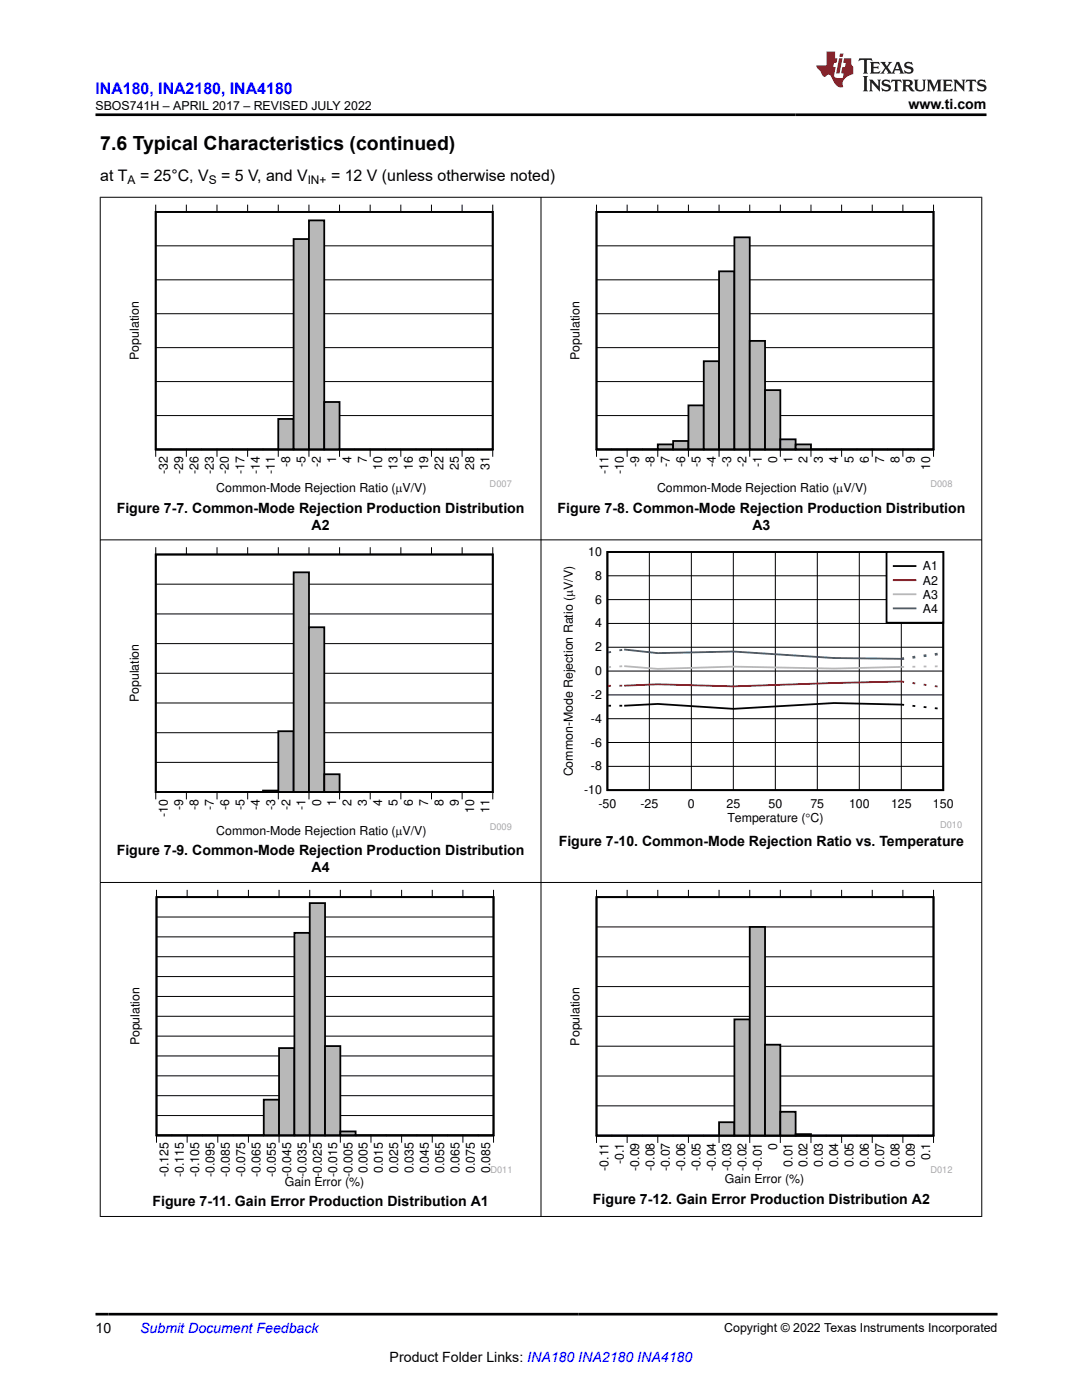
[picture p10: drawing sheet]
<svg xmlns="http://www.w3.org/2000/svg" width="216mm" height="279mm" viewBox="0 0 216 279" stroke-linecap="round" stroke-linejoin="round" font-family="sans-serif">
<path d="M31.1 42.3h67.2v47.4h-67.2zM31.1 89.7h3zM34.1 89.7h3.1zM37.2 89.7h3zM40.2 89.7h3.1zM43.3 89.7h3.1zM46.4 89.7h3zM49.4 89.7h3.1zM52.5 89.7h3z" fill="none" stroke="#000" stroke-width=".36"/>
<g fill="none" stroke="#000" stroke-width=".2">
<path d="M31.1 40.8v1.5h67.2v-1.5M31.1 55.8h67.2M31.1 49.1h67.2M37.2 40.8v1.5M43.3 40.8v1.5M49.4 40.8v1.5M55.5 40.8v1.5M61.6 40.8v1.5M67.8 40.8v1.5M73.9 40.8v1.5M80 40.8v1.5M86.1 40.8v1.5"/>
<path d="M92.2 40.8v1.5M31.1 76.2h67.2M31.1 69.4h67.2M31.1 62.6h67.2M31.1 91.2v-1.5h67.2v1.5M31.1 82.9h67.2M37.2 89.7v1.5M43.3 89.7v1.5M49.4 89.7v1.5M55.5 89.7v1.5M61.6 89.7v1.5M67.8 89.7v1.5"/>
<path d="M73.9 89.7v1.5M80 89.7v1.5M86.1 89.7v1.5M92.2 89.7v1.5"/>
</g>
<path d="M31.1 89.7h24.4" fill="none" stroke="#b8b8b8" stroke-width=".2"/>
<path d="M55.5 83.6h3.1v6.1h-3.1z" fill-rule="evenodd" fill="#b8b8b8"/>
<path d="M55.5 83.6h3.1v6.1h-3.1z" fill="none" stroke="#000" stroke-width=".36"/>
<path d="M58.6 47.7h3.1v42h-3.1z" fill-rule="evenodd" fill="#b8b8b8"/>
<path d="M58.6 47.7h3v42h-3z" fill="none" stroke="#000" stroke-width=".36"/>
<path d="M61.6 44h3.1v45.7h-3.1z" fill-rule="evenodd" fill="#b8b8b8"/>
<path d="M61.6 44h3.1v45.7h-3.1z" fill="none" stroke="#000" stroke-width=".36"/>
<path d="M64.7 80.2h3.1v9.5h-3.1z" fill-rule="evenodd" fill="#b8b8b8"/>
<path d="M31.1 42.3h67.2v47.4h-67.2zM64.7 80.2h3.1v9.5h-3.1zM67.8 89.7h3zM70.8 89.7h3.1zM73.9 89.7h3zM76.9 89.7h3.1zM80 89.7h3zM83 89.7h3.1zM86.1 89.7h3.1zM89.2 89.7h3zM92.2 89.7h3.1zM95.3 89.7h3z" fill="none" stroke="#000" stroke-width=".36"/>
<path d="M67.8 89.7h30.5" fill="none" stroke="#b8b8b8" stroke-width=".2"/>
<path d="M113.9 40.8h76.1v57.9h-76.1z" fill-rule="evenodd" fill="#fff"/>
<path d="M119 42.3h67.3v47.4h-67.3zM119 89.7h3.1zM122.1 89.7h3zM125.1 89.7h3.1zM128.2 89.7h3.1z" fill="none" stroke="#000" stroke-width=".36"/>
<g fill="none" stroke="#000" stroke-width=".2">
<path d="M119 40.8v1.5h67.3v-1.5M119 55.8h67.3M119 49.1h67.3M125.1 40.8v1.5M131.3 40.8v1.5M137.4 40.8v1.5M143.5 40.8v1.5M149.6 40.8v1.5M155.7 40.8v1.5M161.8 40.8v1.5M167.9 40.8v1.5M174 40.8v1.5"/>
<path d="M180.2 40.8v1.5M119 76.2h67.3M119 69.4h67.3M119 62.6h67.3M119 91.2v-1.5h67.3v1.5M119 82.9h67.3M125.1 89.7v1.5M131.3 89.7v1.5M137.4 89.7v1.5M143.5 89.7v1.5M149.6 89.7v1.5M155.7 89.7v1.5"/>
<path d="M161.8 89.7v1.5M167.9 89.7v1.5M174 89.7v1.5M180.2 89.7v1.5"/>
</g>
<path d="M119 89.7h12.3" fill="none" stroke="#b8b8b8" stroke-width=".2"/>
<path d="M131.3 88.7h3v1h-3z" fill-rule="evenodd" fill="#b8b8b8"/>
<path d="M131.3 88.7h3v1h-3z" fill="none" stroke="#000" stroke-width=".36"/>
<path d="M134.3 88h3.1v1.7h-3.1z" fill-rule="evenodd" fill="#b8b8b8"/>
<path d="M134.3 88h3.1v1.7h-3.1z" fill="none" stroke="#000" stroke-width=".36"/>
<path d="M137.4 80.9h3v8.8h-3z" fill-rule="evenodd" fill="#b8b8b8"/>
<path d="M137.4 80.9h3v8.8h-3z" fill="none" stroke="#000" stroke-width=".36"/>
<path d="M140.4 72.1h3.1v17.6h-3.1z" fill-rule="evenodd" fill="#b8b8b8"/>
<path d="M140.4 72.1h3.1v17.6h-3.1z" fill="none" stroke="#000" stroke-width=".36"/>
<path d="M143.5 54.1h3v35.6h-3z" fill-rule="evenodd" fill="#b8b8b8"/>
<path d="M143.5 54.1h3v35.6h-3z" fill="none" stroke="#000" stroke-width=".36"/>
<path d="M146.5 47.4h3.1v42.3h-3.1z" fill-rule="evenodd" fill="#b8b8b8"/>
<path d="M146.5 47.4h3.1v42.3h-3.1z" fill="none" stroke="#000" stroke-width=".36"/>
<path d="M149.6 68h3.1v21.7h-3.1z" fill-rule="evenodd" fill="#b8b8b8"/>
<path d="M149.6 68h3.1v21.7h-3.1z" fill="none" stroke="#000" stroke-width=".36"/>
<path d="M152.7 77.9h3v11.8h-3z" fill-rule="evenodd" fill="#b8b8b8"/>
<path d="M152.7 77.9h3v11.8h-3z" fill="none" stroke="#000" stroke-width=".36"/>
<path d="M155.7 87.7h3.1v2h-3.1z" fill-rule="evenodd" fill="#b8b8b8"/>
<path d="M155.7 87.7h3.1v2h-3.1z" fill="none" stroke="#000" stroke-width=".36"/>
<path d="M158.8 88.7h3v1h-3z" fill-rule="evenodd" fill="#b8b8b8"/>
<path d="M119 42.3h67.3v47.4h-67.3zM158.8 88.7h3v1h-3zM161.8 89.7h3.1zM164.9 89.7h3zM167.9 89.7h3.1zM171 89.7h3zM174 89.7h3.1zM177.1 89.7h3.1zM180.2 89.7h3zM183.2 89.7h3.1z" fill="none" stroke="#000" stroke-width=".36"/>
<path d="M161.8 89.7h24.5" fill="none" stroke="#b8b8b8" stroke-width=".2"/>
<path d="M25.9 109.2h76.2v57.9h-76.2z" fill-rule="evenodd" fill="#fff"/>
<path d="M31.1 110.7h67.2v47.4h-67.2zM31.1 158.1h3zM34.1 158.1h3.1zM37.2 158.1h3.1zM40.3 158.1h3zM43.3 158.1h3.1zM46.4 158.1h3zM49.4 158.1h3.1zM52.5 157.8h3v.3h-3z" fill="none" stroke="#000" stroke-width=".36"/>
<g fill="none" stroke="#000" stroke-width=".2">
<path d="M31.1 109.2v1.5h67.2v-1.5M31.1 116.6h67.2M37.2 109.2v1.5M43.3 109.2v1.5M49.4 109.2v1.5M55.5 109.2v1.5M61.7 109.2v1.5M67.8 109.2v1.5M73.9 109.2v1.5M80 109.2v1.5M86.1 109.2v1.5M92.2 109.2v1.5"/>
<path d="M31.1 134.4h67.2M31.1 128.4h67.2M31.1 122.5h67.2M31.1 159.5v-1.4h67.2v1.4M31.1 152.1h67.2M31.1 146.2h67.2M31.1 140.3h67.2M37.2 158.1v1.4M43.3 158.1v1.4M49.4 158.1v1.4M55.5 158.1v1.4M61.7 158.1v1.4"/>
<path d="M67.8 158.1v1.4M73.9 158.1v1.4M80 158.1v1.4M86.1 158.1v1.4M92.2 158.1v1.4"/>
</g>
<path d="M31.1 158.1h21.4" fill="none" stroke="#b8b8b8" stroke-width=".2"/>
<path d="M52.5 157.9h3.1" fill="none" stroke="#b8b8b8" stroke-width=".31"/>
<path d="M55.5 145.9h3.1v12.2h-3.1z" fill-rule="evenodd" fill="#b8b8b8"/>
<path d="M55.5 145.9h3.1v12.2h-3.1z" fill="none" stroke="#000" stroke-width=".36"/>
<path d="M58.6 114.2h3.1v43.9h-3.1z" fill-rule="evenodd" fill="#b8b8b8"/>
<path d="M58.6 114.2h3.1v43.9h-3.1z" fill="none" stroke="#000" stroke-width=".36"/>
<path d="M61.7 125.2h3v32.9h-3z" fill-rule="evenodd" fill="#b8b8b8"/>
<path d="M61.7 125.2h3v32.9h-3z" fill="none" stroke="#000" stroke-width=".36"/>
<path d="M64.7 154.5h3.1v3.6h-3.1z" fill-rule="evenodd" fill="#b8b8b8"/>
<path d="M31.1 110.7h67.2v47.4h-67.2zM64.7 154.5h3.1v3.6h-3.1zM67.8 158.1h3zM70.8 158.1h3.1zM73.9 158.1h3zM76.9 158.1h3.1zM80 158.1h3zM83 158.1h3.1zM86.1 158.1h3.1zM89.2 158.1h3zM92.2 158.1h3.1zM95.3 158.1h3z" fill="none" stroke="#000" stroke-width=".36"/>
<path d="M67.8 158.1h30.5" fill="none" stroke="#b8b8b8" stroke-width=".2"/>
<path d="M111.9 109.2h80.1v56h-80.1z" fill-rule="evenodd" fill="#fff"/>
<path d="M121.2 110.2h67v47.5h-67zM121.4 140.8h.5M123.6 140.8h.6M180.4 140.7l-14-.4-20.1 1.2-15-1-6.7 .3M182.1 140.9h.5M184.3 141.1l.6 .1M186.5 141.3l.6 .1" fill="none" stroke="#000" stroke-width=".36"/>
<g fill="none" stroke="#000" stroke-width=".2">
<path d="M121.2 119.7h67M121.2 114.9h67M129.6 110.2v47.5M138 110.2v47.5M146.3 110.2v47.5M154.7 110.2v47.5M163.1 110.2v47.5M171.5 110.2v47.5M179.8 110.2v47.5M121.2 138.7h67M121.2 133.9h67M121.2 129.2h67"/>
<path d="M121.2 124.4h67M121.2 152.9h67M121.2 148.2h67M121.2 143.4h67"/>
</g>
<path d="M121.9 136.9h-.5M124.2 136.8l-.6 .1M180.4 136.1l-14 .2-20.1 .7-15-.4-6.7 .2M182.1 136.3l.5 .1M184.3 136.6l.6 .1M186.5 136.9l.6 .1" fill="none" stroke="#f00" stroke-width=".36"/>
<path d="M121.9 133.1h-.5M124.2 133h-.6M124.6 132.9l6.7 .6 15-.5 20.1 .4 14-.3M182.6 133.1h-.5M184.9 133h-.6M187.1 133h-.6" fill="none" stroke="#b8b8b8" stroke-width=".36"/>
<path d="M121.9 130.1l-.5 .1M124.2 129.7l-.6 .1M124.6 129.6l6.7 .7 15-.3 20.1 1.3 13.4 .2" fill="none" stroke="#295c75" stroke-width=".36"/>
<path d="M180.4 131.4l-.6 .1M182.6 131.1l-.5 .1M184.9 130.8l-.6 .1M187.1 130.5l-.6 .1" fill="none" stroke="#295c75" stroke-width=".51"/>
<path d="M176.9 110.2h11.3v14.1h-11.3z" fill-rule="evenodd" fill="#fff"/>
<path d="M176.9 110.2h11.3v14.1h-11.3zM178.3 113h4.4" fill="none" stroke="#000" stroke-width=".36"/>
<path d="M178.3 115.8h4.4" fill="none" stroke="#f00" stroke-width=".36"/>
<path d="M178.3 118.6h4.4" fill="none" stroke="#b8b8b8" stroke-width=".36"/>
<path d="M178.3 121.4h4.4" fill="none" stroke="#295c75" stroke-width=".36"/>
<path d="M26.1 177.5h75.8v59.7h-75.8z" fill-rule="evenodd" fill="#fff"/>
<path d="M31.2 179h67.3v47.6h-67.3zM31.2 226.6h3.1zM34.3 226.6h3zM37.3 226.6h3.1zM40.4 226.6h3.1zM43.5 226.6h3zM46.5 226.6h3.1zM49.6 226.6h3z" fill="none" stroke="#000" stroke-width=".36"/>
<g fill="none" stroke="#000" stroke-width=".2">
<path d="M31.2 177.6v1.4h67.3v-1.4M37.3 177.6v1.4M43.5 177.6v1.4M49.6 177.6v1.4M55.7 177.6v1.4M61.8 177.6v1.4M67.9 177.6v1.4M74 177.6v1.4M80.1 177.6v1.4M86.3 177.6v1.4M92.4 177.6v1.4M31.2 198.9h67.3"/>
<path d="M31.2 194.9h67.3M31.2 190.9h67.3M31.2 187h67.3M31.2 183h67.3M31.2 218.7h67.3M31.2 214.7h67.3M31.2 210.7h67.3M31.2 206.8h67.3M31.2 202.8h67.3M31.2 228v-1.4h67.3v1.4M31.2 222.6h67.3M37.3 226.6v1.4"/>
<path d="M43.5 226.6v1.4M49.6 226.6v1.4M55.7 226.6v1.4M61.8 226.6v1.4M67.9 226.6v1.4M74 226.6v1.4M80.1 226.6v1.4M86.3 226.6v1.4M92.4 226.6v1.4"/>
</g>
<path d="M31.2 226.6h21.4" fill="none" stroke="#b8b8b8" stroke-width=".2"/>
<path d="M52.6 219.5h3.1v7.1h-3.1z" fill-rule="evenodd" fill="#b8b8b8"/>
<path d="M52.6 219.5h3.1v7.1h-3.1z" fill="none" stroke="#000" stroke-width=".36"/>
<path d="M55.7 209.2h3.1v17.4h-3.1z" fill-rule="evenodd" fill="#b8b8b8"/>
<path d="M55.7 209.2h3v17.4h-3z" fill="none" stroke="#000" stroke-width=".36"/>
<path d="M58.7 186.2h3.1v40.4h-3.1z" fill-rule="evenodd" fill="#b8b8b8"/>
<path d="M58.7 186.2h3.1v40.4h-3.1z" fill="none" stroke="#000" stroke-width=".36"/>
<path d="M61.8 180.2h3.1v46.4h-3.1z" fill-rule="evenodd" fill="#b8b8b8"/>
<path d="M61.8 180.2h3.1v46.4h-3.1z" fill="none" stroke="#000" stroke-width=".36"/>
<path d="M64.9 208.8h3v17.8h-3z" fill-rule="evenodd" fill="#b8b8b8"/>
<path d="M64.9 208.8h3v17.8h-3z" fill="none" stroke="#000" stroke-width=".36"/>
<path d="M67.9 225.8h3.1v.8h-3.1z" fill-rule="evenodd" fill="#b8b8b8"/>
<path d="M31.2 179h67.3v47.6h-67.3zM67.9 225.8h3.1v.8h-3.1zM71 226.6h3zM74 226.6h3.1zM77.1 226.6h3zM80.1 226.6h3.1zM83.2 226.6h3.1zM86.3 226.6h3zM89.3 226.6h3.1zM92.4 226.6h3zM95.4 226.6h3.1z" fill="none" stroke="#000" stroke-width=".36"/>
<path d="M71 226.6h27.5" fill="none" stroke="#b8b8b8" stroke-width=".2"/>
<path d="M113.9 177.5h76.1v59.2h-76.1z" fill-rule="evenodd" fill="#fff"/>
<path d="M119 179h67.3v47.6h-67.3zM119 226.6h3.1zM122.1 226.6h3zM125.1 226.6h3.1zM128.2 226.6h3.1zM131.3 226.6h3zM134.3 226.6h3.1zM137.4 226.6h3zM140.4 226.6h3.1z" fill="none" stroke="#000" stroke-width=".36"/>
<g fill="none" stroke="#000" stroke-width=".2">
<path d="M119 177.6v1.4h67.3v-1.4M125.1 177.6v1.4M131.3 177.6v1.4M137.4 177.6v1.4M143.5 177.6v1.4M149.6 177.6v1.4M155.7 177.6v1.4M161.8 177.6v1.4M167.9 177.6v1.4M174 177.6v1.4M180.2 177.6v1.4M119 196.9h67.3"/>
<path d="M119 191h67.3M119 185h67.3M119 214.7h67.3M119 208.8h67.3M119 202.8h67.3M119 228.1v-1.5h67.3v1.5M119 220.7h67.3M125.1 226.6v1.5M131.3 226.6v1.5M137.4 226.6v1.5M143.5 226.6v1.5M149.6 226.6v1.5"/>
<path d="M155.7 226.6v1.5M161.8 226.6v1.5M167.9 226.6v1.5M174 226.6v1.5M180.2 226.6v1.5"/>
</g>
<path d="M119 226.6h24.5" fill="none" stroke="#b8b8b8" stroke-width=".2"/>
<path d="M143.5 224h3v2.6h-3z" fill-rule="evenodd" fill="#b8b8b8"/>
<path d="M143.5 224h3v2.6h-3z" fill="none" stroke="#000" stroke-width=".36"/>
<path d="M146.5 203.4h3.1v23.2h-3.1z" fill-rule="evenodd" fill="#b8b8b8"/>
<path d="M146.5 203.4h3.1v23.2h-3.1z" fill="none" stroke="#000" stroke-width=".36"/>
<path d="M149.6 185h3.1v41.6h-3.1z" fill-rule="evenodd" fill="#b8b8b8"/>
<path d="M149.6 185h3.1v41.6h-3.1z" fill="none" stroke="#000" stroke-width=".36"/>
<path d="M152.7 208.5h3v18.1h-3z" fill-rule="evenodd" fill="#b8b8b8"/>
<path d="M152.7 208.5h3v18.1h-3z" fill="none" stroke="#000" stroke-width=".36"/>
<path d="M155.7 221.9h3.1v4.7h-3.1z" fill-rule="evenodd" fill="#b8b8b8"/>
<path d="M119 179h67.3v47.6h-67.3zM155.7 221.9h3.1v4.7h-3.1zM158.8 226.3h3v.3h-3zM161.8 226.6h3.1zM164.9 226.6h3zM167.9 226.6h3.1zM171 226.6h3zM174 226.6h3.1zM177.1 226.6h3.1zM180.2 226.6h3zM183.2 226.6h3.1z" fill="none" stroke="#000" stroke-width=".36"/>
<path d="M158.8 226.5h3" fill="none" stroke="#b8b8b8" stroke-width=".31"/>
<path d="M161.8 226.6h24.5" fill="none" stroke="#b8b8b8" stroke-width=".2"/>
<path d="M19.9 39.4h176.1M20 39.3v203.5M107.9 39.3v203.5M195.9 39.3v203.5M19.9 107.7h176.1M19.9 176.1h176.1M19.9 242.8h176.1" fill="none" stroke="#000" stroke-width=".2"/>
<path d="M171.5 11.6l-.2 .6 .5-.2h.6v.1v2.2l-.2 .4h1l-.2-.4v-2.2v-.1h.5l.5 .2-.1-.6zM173.6 12.4l.2 .3v1.6l-.2 .4h1.9l.1-.6a1.08 1.08 0 0 1-1.3 .2v-.7h.6l.4 .2v-.7l-.4 .2h-.6v-.5l.2-.2a1 1 0 0 1 1 .3l-.1-.5zM175.7 12.4l.9 1.1-1 1.2h.9l-.2-.2 .5-.8 .4 .8-.2 .2h1.6l-.2-.2 .2-.5h.9l.1 .5-.1 .2h.9l-.2-.4-.8-1.9h-.5l-.9 2.1-.9-1.1 .9-1h-.8l.2 .2-.4 .6-.4-.6 .2-.2zM179 12.8l.4 1h-.7zM180.7 12.5a.65 .65 0 0 0-.2 .7 .65 .65 0 0 0 .6 .5l.6 .1 .1 .3a.79 .79 0 0 1-.7 .4 .79 .79 0 0 1-.7-.5l.1 .7 .2-.1a.93 .93 0 0 0 1.1 0 .93 .93 0 0 0 .4-.9 1.46 1.46 0 0 0-1.2-.6l-.1-.3a1.09 1.09 0 0 1 1.2 .2l-.2-.6-.1 .1-.5-.2zM172.2 15.2l.2 .4v2.2l-.2 .4h1l-.2-.4v-2.2l.2-.4zM173.4 15.9l.2 .4v1.5l-.2 .4h.8l-.3-.4 .1-1.3 1.6 1.8v-2l.2-.4h-.7l.1 .2 .1 1.1-1.2-1.3zM176.2 16a.65 .65 0 0 0-.2 .8 .65 .65 0 0 0 .6 .4l.6 .2 .1 .2a.79 .79 0 0 1-.7 .4 .79 .79 0 0 1-.7-.5l.1 .7 .2-.1a.93 .93 0 0 0 1.1 .1 .93 .93 0 0 0 .4-1 1.46 1.46 0 0 0-1.2-.5l-.1-.4a1.09 1.09 0 0 1 1.2 .2l-.1-.6-.2 .1-.5-.1zM177.9 15.9l-.1 .6a.63 .63 0 0 1 .8-.3v1.6l-.3 .4h1l-.2-.4v-1.6a.66 .66 0 0 1 .8 .3l-.1-.6zM180 15.9l.2 .4v1.5l-.2 .4h1l-.2-.2-.1-.7h.5l.1 .2a.79 .79 0 0 0 1.2 .6l-1-.9a.61 .61 0 0 0 .6-.6 .61 .61 0 0 0-.5-.7zM180.8 16.2h.1a.47 .47 0 0 1 .5 .1 .47 .47 0 0 1 .1 .5l-.1 .1-.7 .1zM182.3 15.9l.2 .2a2.27 2.27 0 0 0 .4 2 1.04 1.04 0 0 0 1.7-.7v-1.3l.2-.2h-.8l.2 .4v1.1a.6 .6 0 0 1-.6 .6 .6 .6 0 0 1-.6-.6v-1.1l.3-.4zM184.9 15.9l.2 .4v1.5l-.2 .4h.8l-.3-.4v-1.4l.9 1.9 .9-1.9v1.4l-.3 .4h1l-.2-.4v-1.5l.2-.4h-.8l-.7 1.5-.6-1.5zM188.1 15.9l.2 .4v1.5l-.2 .4h1.9l.1-.6a1.09 1.09 0 0 1-1.3 .2v-.7h.6l.4 .2v-.6l-.4 .2h-.6v-.6l.2-.1a1.01 1.01 0 0 1 1 .3l-.1-.6zM190.2 15.9l.3 .4v1.5l-.3 .4h.8l-.2-.4v-1.3l1.6 1.8v-2l.2-.4h-.7l.2 .2v1.1l-1.2-1.3zM192.8 15.9l-.1 .6a.63 .63 0 0 1 .8-.3v1.6l-.3 .4h1l-.2-.4v-1.6a.66 .66 0 0 1 .8 .3l-.1-.6zM195.2 16a.65 .65 0 0 0-.2 .8 .65 .65 0 0 0 .6 .4l.6 .2 .2 .2a.79 .79 0 0 1-.7 .4 .79 .79 0 0 1-.7-.5l.1 .7 .2-.1a.93 .93 0 0 0 1 .1 .93 .93 0 0 0 .5-1 1.46 1.46 0 0 0-1.3-.5v-.4a1.09 1.09 0 0 1 1.2 .2l-.2-.6-.2 .1-.5-.1z" fill="#231f20"/>
<path d="M164.9 10.3v2.7h-2l.1 .4 .8 1a.95 .95 0 0 0 1 .9 .59 .59 0 0 1 .5-.4 .59 .59 0 0 1 .5 .3l.4 .8a1.59 1.59 0 0 0 2.1 1.4 1.61 1.61 0 0 1 1-2.3l1-.3-.1-1.5a1.59 1.59 0 0 1-.3-1.7h-1.5l-.2 .9h.6l-.2 .9h-.5l-.2 .9v.3l.4 .1-.1 .9h-.7a.73 .73 0 0 1-1-.7l.3-1.5h-.5l.1-.9h.5l.2-.9h-.5v-1.3zM167.4 11.6l-.6 3.1h.7l.6-3.1zM167.6 10.7l-.1 .6h.7l.1-.6z" fill="#ed1c24"/>
<path d="M19 22.9h177.8M19 262.3h180" fill="none" stroke="#000" stroke-width=".53"/>
<text font-size="3.9" x="20" y="29.9">7.6 Typical Characteristics (continued)</text>
<text font-size="3.2" fill="#00f" x="19" y="18.7">INA180, INA2180, INA4180</text>
<g font-size="3.2">
<text x="20" y="36.1">at T</text>
<text x="27.9" y="36.1">= 25°C, V</text>
<text x="44.1" y="36.1">= 5 V, and V</text>
<text x="66" y="36.1">= 12 V (unless otherwise noted)</text>
</g>
<g font-size="2.8">
<text x="181.3" y="21.8">www.ti.com</text>
<text x="23.3" y="102.4">Figure 7-7. Common-Mode Rejection Production Distribution</text>
<text x="62.2" y="105.7">A2</text>
<text x="111.2" y="102.4">Figure 7-8. Common-Mode Rejection Production Distribution</text>
<text x="150.1" y="105.7">A3</text>
<text x="23.3" y="170.7">Figure 7-9. Common-Mode Rejection Production Distribution</text>
<text x="111.5" y="168.9">Figure 7-10. Common-Mode Rejection Ratio vs. Temperature</text>
<text x="62.2" y="174.1">A4</text>
<text x="30.4" y="240.8">Figure 7-11. Gain Error Production Distribution A1</text>
<text x="118.3" y="240.3">Figure 7-12. Gain Error Production Distribution A2</text>
<text x="19" y="266.1">10</text>
<text x="77.8" y="271.7">Product Folder Links: INA180 INA2180 INA4180</text>
</g>
<text font-size="2.8" fill="#00f" x="28" y="266.1">Submit Document Feedback</text>
<g font-size="2.5">
<text x="19.1" y="21.9">SBOS741H – APRIL 2017 – REVISED JULY 2022</text>
<text x="27.7" y="71.8" transform="rotate(-90 27.7 71.8)">Population</text>
<text x="115.6" y="71.8" transform="rotate(-90 115.6 71.8)">Population</text>
<text x="33.5" y="94.6" transform="rotate(-90 33.5 94.6)">-32</text>
<text x="36.5" y="94.6" transform="rotate(-90 36.5 94.6)">-29</text>
<text x="39.6" y="94.6" transform="rotate(-90 39.6 94.6)">-26</text>
<text x="42.6" y="94.6" transform="rotate(-90 42.6 94.6)">-23</text>
<text x="45.7" y="94.6" transform="rotate(-90 45.7 94.6)">-20</text>
<text x="48.8" y="94.6" transform="rotate(-90 48.8 94.6)">-17</text>
<text x="51.8" y="94.6" transform="rotate(-90 51.8 94.6)">-14</text>
<text x="54.9" y="94.6" transform="rotate(-90 54.9 94.6)">-11</text>
<text x="57.9" y="93.3" transform="rotate(-90 57.9 93.3)">-8</text>
<text x="61" y="93.3" transform="rotate(-90 61 93.3)">-5</text>
<text x="64" y="93.3" transform="rotate(-90 64 93.3)">-2</text>
<text x="67.1" y="92.5" transform="rotate(-90 67.1 92.5)">1</text>
<text x="70.1" y="92.5" transform="rotate(-90 70.1 92.5)">4</text>
<text x="73.2" y="92.5" transform="rotate(-90 73.2 92.5)">7</text>
<text x="76.3" y="93.8" transform="rotate(-90 76.3 93.8)">10</text>
<text x="79.3" y="93.8" transform="rotate(-90 79.3 93.8)">13</text>
<text x="82.4" y="93.8" transform="rotate(-90 82.4 93.8)">16</text>
<text x="85.4" y="93.8" transform="rotate(-90 85.4 93.8)">19</text>
<text x="88.5" y="93.8" transform="rotate(-90 88.5 93.8)">22</text>
<text x="91.5" y="93.8" transform="rotate(-90 91.5 93.8)">25</text>
<text x="94.6" y="93.8" transform="rotate(-90 94.6 93.8)">28</text>
<text x="97.7" y="93.8" transform="rotate(-90 97.7 93.8)">31</text>
<text x="121.4" y="94.6" transform="rotate(-90 121.4 94.6)">-11</text>
<text x="124.5" y="94.6" transform="rotate(-90 124.5 94.6)">-10</text>
<text x="127.5" y="93.3" transform="rotate(-90 127.5 93.3)">-9</text>
<text x="130.6" y="93.3" transform="rotate(-90 130.6 93.3)">-8</text>
<text x="133.6" y="93.3" transform="rotate(-90 133.6 93.3)">-7</text>
<text x="136.7" y="93.3" transform="rotate(-90 136.7 93.3)">-6</text>
<text x="139.8" y="93.3" transform="rotate(-90 139.8 93.3)">-5</text>
<text x="142.8" y="93.3" transform="rotate(-90 142.8 93.3)">-4</text>
<text x="145.9" y="93.3" transform="rotate(-90 145.9 93.3)">-3</text>
<text x="148.9" y="93.3" transform="rotate(-90 148.9 93.3)">-2</text>
<text x="152" y="93.3" transform="rotate(-90 152 93.3)">-1</text>
<text x="155" y="92.5" transform="rotate(-90 155 92.5)">0</text>
<text x="158.1" y="92.5" transform="rotate(-90 158.1 92.5)">1</text>
<text x="161.2" y="92.5" transform="rotate(-90 161.2 92.5)">2</text>
<text x="164.2" y="92.5" transform="rotate(-90 164.2 92.5)">3</text>
<text x="167.3" y="92.5" transform="rotate(-90 167.3 92.5)">4</text>
<text x="170.3" y="92.5" transform="rotate(-90 170.3 92.5)">5</text>
<text x="173.4" y="92.5" transform="rotate(-90 173.4 92.5)">6</text>
<text x="176.4" y="92.5" transform="rotate(-90 176.4 92.5)">7</text>
<text x="179.5" y="92.5" transform="rotate(-90 179.5 92.5)">8</text>
<text x="182.6" y="92.5" transform="rotate(-90 182.6 92.5)">9</text>
<text x="185.6" y="93.8" transform="rotate(-90 185.6 93.8)">10</text>
<text x="43.1" y="98.2">Common-Mode Rejection Ratio (PV/V)</text>
<text x="131.1" y="98.2">Common-Mode Rejection Ratio (PV/V)</text>
<text x="117.4" y="111">10</text>
<text x="184.1" y="113.8">A1</text>
<text x="118.8" y="115.7">8</text>
<text x="184.1" y="116.7">A2</text>
<text x="184.1" y="119.5">A3</text>
<text x="118.8" y="125.2">4</text>
<text x="118.8" y="120.5">6</text>
<text x="184.1" y="122.3">A4</text>
<text x="118.8" y="130">2</text>
<text x="118.8" y="134.7">0</text>
<text x="27.7" y="140.2" transform="rotate(-90 27.7 140.2)">Population</text>
<text x="117.9" y="139.5">-2</text>
<text x="117.9" y="149">-6</text>
<text x="117.9" y="144.2">-4</text>
<text x="114.3" y="155" transform="rotate(-90 114.3 155)">Common-Mode Rejection Ratio (PV/V)</text>
<text x="117.9" y="153.8">-8</text>
<text x="36.5" y="161.7" transform="rotate(-90 36.5 161.7)">-9</text>
<text x="39.6" y="161.7" transform="rotate(-90 39.6 161.7)">-8</text>
<text x="42.7" y="161.7" transform="rotate(-90 42.7 161.7)">-7</text>
<text x="45.7" y="161.7" transform="rotate(-90 45.7 161.7)">-6</text>
<text x="48.8" y="161.7" transform="rotate(-90 48.8 161.7)">-5</text>
<text x="51.8" y="161.7" transform="rotate(-90 51.8 161.7)">-4</text>
<text x="54.9" y="161.7" transform="rotate(-90 54.9 161.7)">-3</text>
<text x="57.9" y="161.7" transform="rotate(-90 57.9 161.7)">-2</text>
<text x="61" y="161.7" transform="rotate(-90 61 161.7)">-1</text>
<text x="64.1" y="160.8" transform="rotate(-90 64.1 160.8)">0</text>
<text x="67.1" y="160.8" transform="rotate(-90 67.1 160.8)">1</text>
<text x="70.2" y="160.8" transform="rotate(-90 70.2 160.8)">2</text>
<text x="73.2" y="160.8" transform="rotate(-90 73.2 160.8)">3</text>
<text x="76.3" y="160.8" transform="rotate(-90 76.3 160.8)">4</text>
<text x="79.3" y="160.8" transform="rotate(-90 79.3 160.8)">5</text>
<text x="82.4" y="160.8" transform="rotate(-90 82.4 160.8)">6</text>
<text x="85.4" y="160.8" transform="rotate(-90 85.4 160.8)">7</text>
<text x="88.5" y="160.8" transform="rotate(-90 88.5 160.8)">8</text>
<text x="91.6" y="160.8" transform="rotate(-90 91.6 160.8)">9</text>
<text x="116.6" y="158.5">-10</text>
<text x="119.4" y="161.3">-50</text>
<text x="127.8" y="161.3">-25</text>
<text x="137.3" y="161.3">0</text>
<text x="145" y="161.3">25</text>
<text x="153.3" y="161.3">50</text>
<text x="161.7" y="161.3">75</text>
<text x="169.4" y="161.3">100</text>
<text x="177.8" y="161.3">125</text>
<text x="186.2" y="161.3">150</text>
<text x="33.5" y="163" transform="rotate(-90 33.5 163)">-10</text>
<text x="43.2" y="166.6">Common-Mode Rejection Ratio (PV/V)</text>
<text x="94.6" y="162.2" transform="rotate(-90 94.6 162.2)">10</text>
<text x="97.7" y="162.2" transform="rotate(-90 97.7 162.2)">11</text>
<text x="145.1" y="164.1">Temperature (qC)</text>
<text x="27.9" y="208.6" transform="rotate(-90 27.9 208.6)">Population</text>
<text x="115.6" y="208.7" transform="rotate(-90 115.6 208.7)">Population</text>
<text x="121.4" y="233.7" transform="rotate(-90 121.4 233.7)">-0.11</text>
<text x="124.5" y="232.3" transform="rotate(-90 124.5 232.3)">-0.1</text>
<text x="127.5" y="233.7" transform="rotate(-90 127.5 233.7)">-0.09</text>
<text x="130.6" y="233.7" transform="rotate(-90 130.6 233.7)">-0.08</text>
<text x="133.6" y="233.7" transform="rotate(-90 133.6 233.7)">-0.07</text>
<text x="136.7" y="233.7" transform="rotate(-90 136.7 233.7)">-0.06</text>
<text x="139.8" y="233.7" transform="rotate(-90 139.8 233.7)">-0.05</text>
<text x="142.8" y="233.7" transform="rotate(-90 142.8 233.7)">-0.04</text>
<text x="145.9" y="233.7" transform="rotate(-90 145.9 233.7)">-0.03</text>
<text x="148.9" y="233.7" transform="rotate(-90 148.9 233.7)">-0.02</text>
<text x="152" y="233.7" transform="rotate(-90 152 233.7)">-0.01</text>
<text x="155" y="229.4" transform="rotate(-90 155 229.4)">0</text>
<text x="158.1" y="232.8" transform="rotate(-90 158.1 232.8)">0.01</text>
<text x="161.2" y="232.8" transform="rotate(-90 161.2 232.8)">0.02</text>
<text x="164.2" y="232.8" transform="rotate(-90 164.2 232.8)">0.03</text>
<text x="167.3" y="232.8" transform="rotate(-90 167.3 232.8)">0.04</text>
<text x="170.3" y="232.8" transform="rotate(-90 170.3 232.8)">0.05</text>
<text x="173.4" y="232.8" transform="rotate(-90 173.4 232.8)">0.06</text>
<text x="176.4" y="232.8" transform="rotate(-90 176.4 232.8)">0.07</text>
<text x="179.5" y="232.8" transform="rotate(-90 179.5 232.8)">0.08</text>
<text x="182.6" y="232.8" transform="rotate(-90 182.6 232.8)">0.09</text>
<text x="185.6" y="231.5" transform="rotate(-90 185.6 231.5)">0.1</text>
<text x="33.6" y="235" transform="rotate(-90 33.6 235)">-0.125</text>
<text x="36.7" y="235" transform="rotate(-90 36.7 235)">-0.115</text>
<text x="39.7" y="235" transform="rotate(-90 39.7 235)">-0.105</text>
<text x="42.8" y="235" transform="rotate(-90 42.8 235)">-0.095</text>
<text x="45.9" y="235" transform="rotate(-90 45.9 235)">-0.085</text>
<text x="48.9" y="235" transform="rotate(-90 48.9 235)">-0.075</text>
<text x="52" y="235" transform="rotate(-90 52 235)">-0.065</text>
<text x="55" y="235" transform="rotate(-90 55 235)">-0.055</text>
<text x="56.8" y="236.6">Gain Error (%)</text>
<text x="58.1" y="235" transform="rotate(-90 58.1 235)">-0.045</text>
<text x="61.1" y="235" transform="rotate(-90 61.1 235)">-0.035</text>
<text x="64.2" y="235" transform="rotate(-90 64.2 235)">-0.025</text>
<text x="67.2" y="235" transform="rotate(-90 67.2 235)">-0.015</text>
<text x="70.3" y="235" transform="rotate(-90 70.3 235)">-0.005</text>
<text x="73.4" y="234.2" transform="rotate(-90 73.4 234.2)">0.005</text>
<text x="76.4" y="234.2" transform="rotate(-90 76.4 234.2)">0.015</text>
<text x="79.5" y="234.2" transform="rotate(-90 79.5 234.2)">0.025</text>
<text x="82.5" y="234.2" transform="rotate(-90 82.5 234.2)">0.035</text>
<text x="85.6" y="234.2" transform="rotate(-90 85.6 234.2)">0.045</text>
<text x="88.6" y="234.2" transform="rotate(-90 88.6 234.2)">0.055</text>
<text x="91.7" y="234.2" transform="rotate(-90 91.7 234.2)">0.065</text>
<text x="94.8" y="234.2" transform="rotate(-90 94.8 234.2)">0.075</text>
<text x="97.8" y="234.2" transform="rotate(-90 97.8 234.2)">0.085</text>
<text x="144.6" y="236.1">Gain Error (%)</text>
<text x="144.5" y="265.8">Copyright © 2022 Texas Instruments Incorporated</text>
</g>
<g font-size="2.4">
<text x="25.5" y="36.7">A</text>
<text x="41.7" y="36.7">S</text>
<text x="61.4" y="36.7">IN+</text>
</g>
<g font-size="1.9" fill="#a8a8a8">
<text x="187.6" y="165.2">D010</text>
<text x="185.7" y="234.2">D012</text>
</g>
<g font-size="1.8" fill="#a8a8a8">
<text x="97.7" y="97.2">D007</text>
<text x="185.7" y="97.2">D008</text>
<text x="97.7" y="165.6">D009</text>
<text x="97.9" y="234.1">D011</text>
</g>
</svg>
